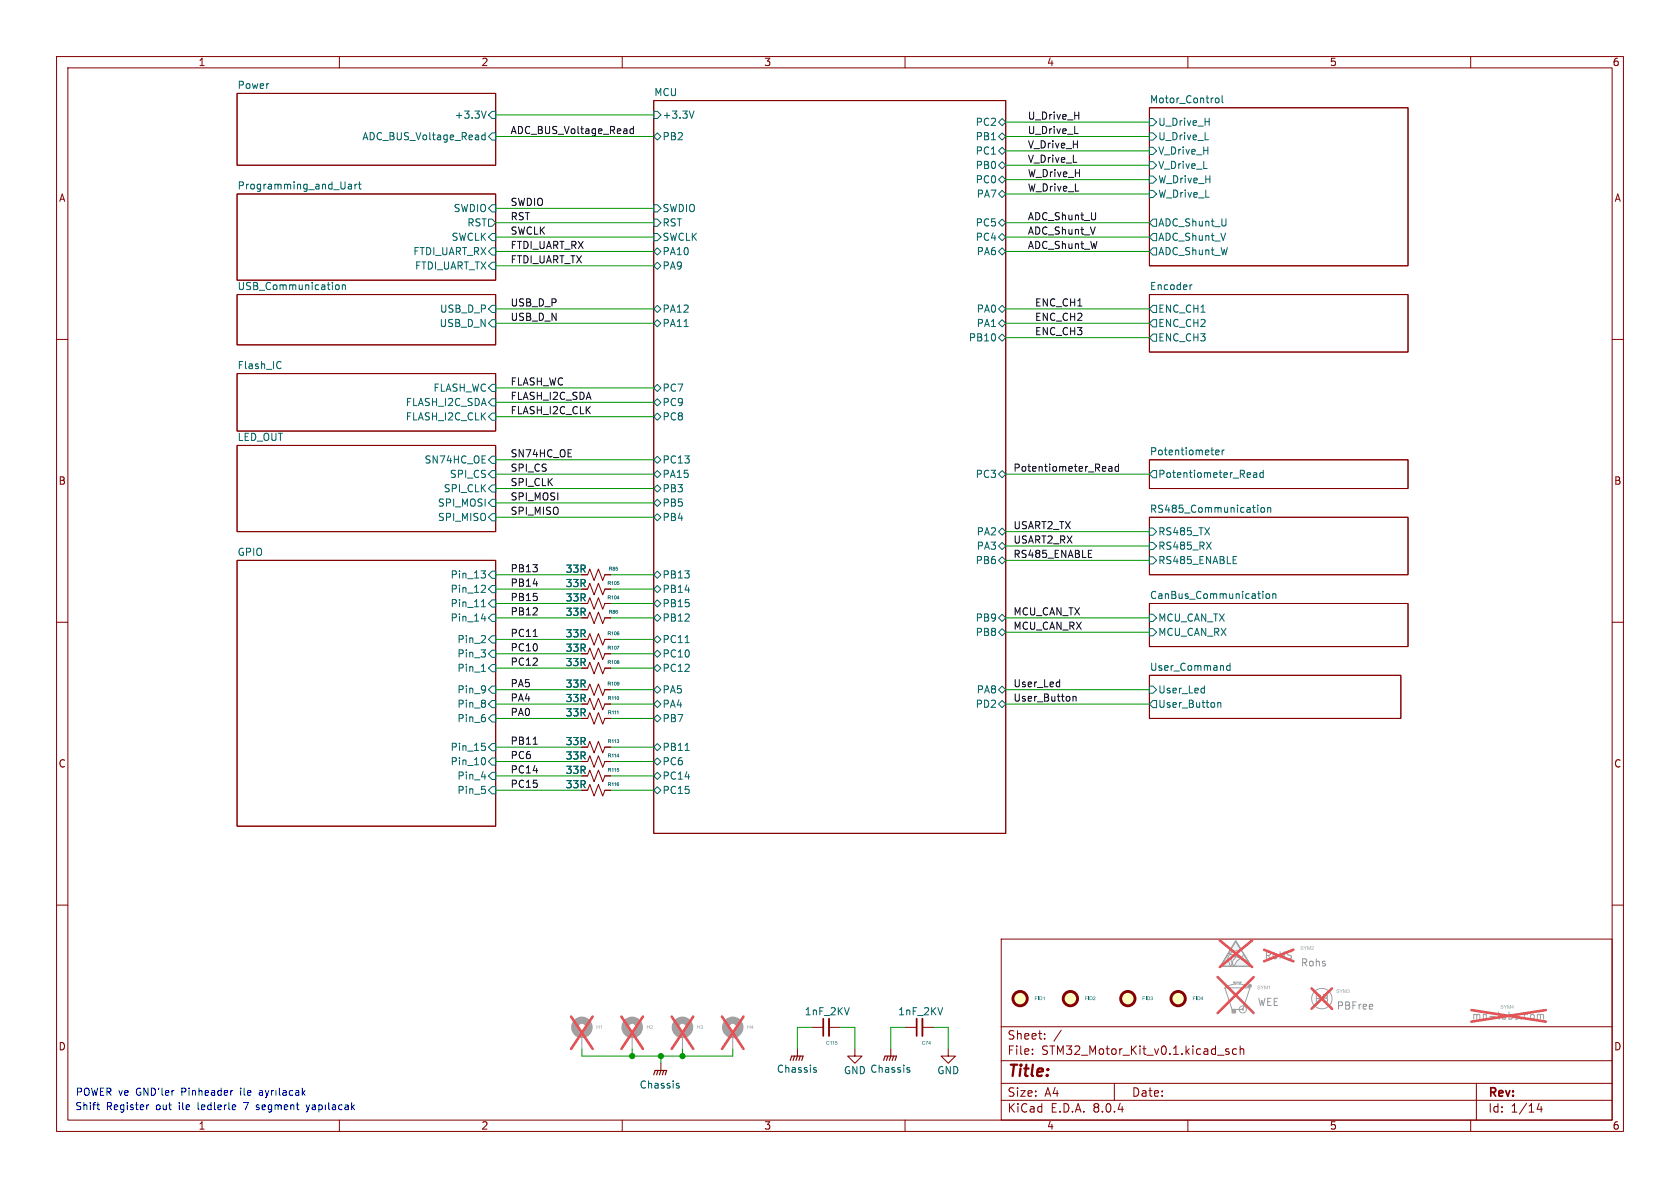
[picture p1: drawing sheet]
<svg xmlns="http://www.w3.org/2000/svg" width="297mm" height="210mm" viewBox="0 0 297 210" stroke-linecap="round" stroke-linejoin="round" font-family="sans-serif">
<g fill="none" stroke="#840000" stroke-width=".18">
<path d="M10 10h277v190h-277zM12 12h273v186h-273zM41.9 16.5h45.7v12.7h-45.7zM60 10v2M110 10v2M115.6 17.8h62.2v129.5h-62.2zM160 10v2M203.2 19.1h45.7v27.9h-45.7zM210 10v2M260 10v2M41.9 34.3h45.7v15.2h-45.7zM10 60h2"/>
<path d="M41.9 52.1h45.7v8.9h-45.7zM203.2 52.1h45.7v10.1h-45.7zM285 60h2M41.9 78.7h45.7v15.3h-45.7zM41.9 66h45.7v10.2h-45.7zM41.9 99.1h45.7v47h-45.7zM203.2 91.4h45.7v10.2h-45.7zM203.2 81.3h45.7v5.1h-45.7zM10 110h2M102.9 101.6h1l.4-1 .7 2 .8-2 .8 2 .3-1h1M203.2 119.4h44.4v7.6h-44.4zM203.2 106.7h45.7v7.6h-45.7z"/>
<path d="M285 110h2M102.9 132.1h1l.4-1 .7 2 .8-2 .8 2 .3-1h1M10 160h2M285 160h2M177 166h108v32h-108zM60 198v2M110 198v2M141 185.4v1.3M143.5 181.6h2M146.6 181.6h2M151.1 185.4v1.3h-1.2l1.2 1.3 1.3-1.3h-1.3M157.5 185.4v1.3"/>
<path d="M160 198v2M160 181.6h2.1M163.1 181.6h2M167.6 185.4v1.3h-1.2l1.2 1.3 1.3-1.3h-1.3M177 194.5h108M177 191.5h108M177 187.5h108M177 181.5h108M182.5 186.3v.1M182.5 185.5v.1M184.7 183.6v.1M184.7 182.8v.1"/>
<path d="M187.6 182.1l-1.3 2M197 191.5v3M210 198v2M217.2 185.5l-.3-.1-.2 .2v.2l.5 .2v.3h-.5M218.6 185.5l-.4-.1-.3 .3v.4l.1 .2h.6M219.2 185.5l.3-.1 .3 .1 .1 .9M219.2 184.9v1.5M260 198v2M261 191.5v6.5M272.1 195l-.4 1.1h1M272.5 195.6v1"/>
</g>
<g fill="none" stroke="#006464" stroke-width=".18">
<path d="M85.9 19.6l-.4 1.3M87 19.7h.6v1.3h-.6l-.6-.7zM115.6 19.7h.6l.6 .6-.6 .7h-.6zM122.7 19.6l-.4 1.3M214.9 17.6l.2-.3 .3 .1 .1 .2-.1 .5-.3 .1-.2-.3M216.1 16.9v1.1l.1 .2M61.6 32.6h.5v.8M62.1 32.9h-.4l-.2 .2 .2 .3h.4M62.8 32.6v.8M63.1 32.6l-.3 .2M63.4 32.6h.4M63.5 32.1v1.1l.3 .2"/>
<path d="M85.8 23.4v1.3M85.8 23.9h-.4l-.2 .2 .1 .5h.5M86.4 38.7h.6l.6 .7-.6 .6h-.6zM87 36.2h.6v1.3h-.6l-.6-.7zM87 23.5h.6v1.3h-.6l-.6-.7zM115.6 24.1l.6-.6 .6 .6-.6 .7zM115.6 38.7h.6l.6 .7-.6 .6h-.6zM115.6 36.2h.6l.6 .6-.6 .7h-.6zM176.5 29.2l.7-.6 .6 .6-.6 .6zM176.5 24.1l.7-.6 .6 .6-.6 .7zM176.5 39.4l.7-.7 .6 .7-.6 .6zM176.5 26.7l.7-.7 .6 .7-.6 .6z"/>
<path d="M176.5 21.6l.7-.6 .6 .6-.6 .6zM177.2 33.7l.6 .6-.6 .6-.7-.6zM177.2 31.1l.6 .7-.6 .6-.7-.6zM203.2 33.7h.6l.7 .6-.7 .6h-.6zM203.2 31.1h.6l.7 .7-.7 .6h-.6zM203.2 21h.6l.7 .6-.7 .6h-.6zM203.2 23.5h.6l.7 .6-.7 .7h-.6zM203.2 26h.6l.7 .7-.7 .6h-.6zM203.2 28.6h.6l.7 .6-.7 .6h-.6zM203.8 38.7h.7v1.3h-.7l-.6-.6zM213 24.7h.7M59.3 50.6l.2-.3 .4 .1 .1 .2-.1 .5-.4 .1-.2-.2"/>
<path d="M60.5 50.5l.2-.2 .3 .1 .1 .8M60.5 50.3v.9M87 41.3h.6v1.2h-.6l-.6-.6zM87 43.8h.6v1.3h-.6l-.6-.6zM87 46.4h.6v1.2h-.6l-.6-.6zM87 54h.6v1.2h-.6l-.6-.6zM87 56.5h.6v1.3h-.6l-.6-.6zM115.6 57.2l.6-.7 .6 .7-.6 .6zM115.6 47l.6-.6 .6 .6-.6 .6zM115.6 44.5l.6-.7 .6 .7-.6 .6zM115.6 41.3h.6l.6 .6-.6 .6h-.6zM116.2 54l.6 .6-.6 .6-.6-.6z"/>
<path d="M120.9 57.7h.8M176.5 59.7l.7-.6 .6 .6-.6 .6zM176.5 44.5l.7-.7 .6 .7-.6 .6zM176.5 57.2l.7-.7 .6 .7-.6 .6zM176.5 41.9l.7-.6 .6 .6-.6 .6zM177.2 54l.6 .6-.6 .6-.7-.6zM203.8 56.5h.7v1.3h-.7l-.6-.6zM203.8 54h.7v1.2h-.7l-.6-.6zM203.8 59.1h.7v1.2h-.7l-.6-.6zM203.8 43.8h.7v1.3h-.7l-.6-.6zM203.8 41.3h.7v1.2h-.7l-.6-.6zM210.7 50.3l-.3 .3"/>
<path d="M49.4 63.9l.3 .1M49.7 65l-.3 .2M87 67.9h.6v1.3h-.6l-.6-.6zM87 70.5h.6v1.3h-.6l-.6-.7zM87 73h.6v1.3h-.6l-.6-.6zM115.6 71.1l.6-.6 .6 .6-.6 .7zM115.6 73.7l.6-.7 .6 .7-.6 .6zM115.6 68.6l.6-.7 .6 .7-.6 .6zM214.9 80l.6-.1v-.3h-.4l-.2 .1 .1 .6h.5M216.1 79.6v.8M216.4 79.6l-.3 .2M87 83.2h.6v1.3h-.6l-.6-.7z"/>
<path d="M87 80.6h.6v1.3h-.6l-.6-.6zM87 88.3h.6v1.2h-.6l-.6-.6zM87 85.7h.6v1.3h-.6l-.6-.6zM87 90.8h.6v1.3h-.6l-.6-.7zM115.6 88.9l.6-.6 .6 .6-.6 .6zM115.6 86.4l.6-.7 .6 .7-.6 .6zM115.6 83.8l.6-.6 .6 .6-.6 .7zM115.6 81.3l.6-.7 .6 .7-.6 .6zM116.2 90.8l.6 .6-.6 .7-.6-.7zM176.5 99.1l.7-.7 .6 .7-.6 .6zM176.5 94l.7-.7 .6 .7-.6 .6zM176.5 96.5l.7-.6 .6 .6-.6 .7z"/>
<path d="M176.5 83.8l.7-.6 .6 .6-.6 .7zM203.2 93.3h.6l.7 .7-.7 .6h-.6zM203.2 95.9h.6l.7 .6-.7 .7h-.6zM203.2 98.4h.6l.7 .7-.7 .6h-.6zM203.8 83.2h.7v1.3h-.7l-.6-.7zM213.3 95.8l.8 1.3M214.1 95.8l-.8 1.3M218 99.6h.6M218 98.4h.6M221.6 83.6h.5l.1 .8M222.2 83.9h-.4l-.2 .2 .2 .3 .4-.1M222.3 89.3v.1"/>
<path d="M223 89.8l.3-.1 .3 .3v.3l-.3 .3-.3-.1-.1-.2zM223.3 83.6h-.3l-.3 .2 .1 .5h.5M223.3 83.1v1.3M224.1 89.8l.2-.1 .3 .1v.8M224.1 89.7v.9M85 113.6h.8M85 100.9h.8l-.4 .5M85.1 109.4h.8M85.1 118.7h.7M85.1 107.3h.7M85.2 106.3l.3-.3v1.3M85.6 101.4l.2 .2v.3l-.2 .3"/>
<path d="M85.6 103.4l.2 .3v.3l-.8 .7h.8M85.7 109v.8M85.8 112.5v.4M87 108.6h.6v1.3h-.6l-.6-.7zM87 103.5h.6v1.3h-.6l-.6-.7zM87 117.5h.6v1.2h-.6l-.6-.6zM87 114.9h.6v1.3h-.6l-.6-.6zM87 101h.6v1.2h-.6l-.6-.6zM87 106h.6v1.3h-.6l-.6-.6zM87 112.4h.6v1.3h-.6l-.6-.7zM115.6 104.1l.6-.6 .6 .6-.6 .7zM115.6 106.7l.6-.7 .6 .7-.6 .6z"/>
<path d="M115.6 115.6l.6-.7 .6 .7-.6 .6zM115.6 113l.6-.6 .6 .6-.6 .7zM115.6 118.1l.6-.6 .6 .6-.6 .6zM116.2 101l.6 .6-.6 .6-.6-.6zM116.2 108.6l.6 .6-.6 .7-.6-.7zM121.1 113.6h.7M176.5 109.2l.7-.6 .6 .6-.6 .7zM177.2 111.1l.6 .7-.6 .6-.7-.6zM203.2 108.6h.6l.7 .6-.7 .7h-.6zM203.2 111.1h.6l.7 .7-.7 .6h-.6zM217.5 117.2v1.3M217.5 117.7h-.4l-.3 .2 .2 .5h.5"/>
<path d="M223.3 104.5v.2M223.9 105h.3l.3 .2v.4l-.3 .2-.3-.1-.1-.1zM225 105.1l.2-.1h.3l.1 .8M225 105v.8M85.1 137.3h.8M85.2 131.4h.6M85.5 133.9a.79 .79 0 0 1 0 1.3M85.6 131.9l.2 .2v.3l-.2 .3M87 134h.6v1.3h-.6l-.6-.7zM87 139.1h.6v1.2h-.6l-.6-.6zM87 131.4h.6v1.3h-.6l-.6-.6zM87 121.3h.6v1.3h-.6l-.6-.7z"/>
<path d="M87 123.8h.6v1.3h-.6l-.6-.6zM87 136.5h.6v1.3h-.6l-.6-.6zM87 126.4h.6v1.2h-.6l-.6-.6zM115.6 124.5l.6-.7 .6 .7-.6 .6zM115.6 121.9l.6-.6 .6 .6-.6 .7zM115.6 127l.6-.6 .6 .6-.6 .6zM115.6 134.6l.6-.6 .6 .6-.6 .7zM115.6 139.7l.6-.6 .6 .6-.6 .6zM115.6 137.2l.6-.7 .6 .7-.6 .6zM116.2 131.4l.6 .7-.6 .6-.6-.6zM121.1 132.7h.7M176.5 124.5l.7-.7 .6 .7-.6 .6z"/>
<path d="M176.5 121.9l.7-.6 .6 .6-.6 .7zM203.2 121.3h.6l.7 .6-.7 .7h-.6zM203.8 123.8h.7v1.3h-.7l-.6-.6zM212.8 121.7h.1M212.9 121.2v1.3M212.9 122.4l-.1 .1M215.3 124.2v.8M215.3 124.3l.2-.1 .3 .1v.7M150.1 178.1l-.4 1.3M166.6 178.1l-.4 1.3M144 189.1l.3 .1 .1 .2-.2 .2h-.3M144 188.7l.3 .1"/>
<path d="M160.5 189.1l.3 .1 .1 .2-.2 .2h-.3M160.5 188.7l.3 .1"/>
</g>
<g fill="none" stroke="#a1a1a1" stroke-width="1.3">
<circle cx="102.9" cy="181.6" r="1.27"/>
<circle cx="120.6" cy="181.6" r="1.27"/>
<circle cx="129.5" cy="181.6" r="1.27"/>
</g>
<g fill="none" stroke="#a1a1a1" stroke-width=".18">
<path d="M215.3 172.7l6.3 6.4M216.5 174.6a3.9 3.9 0 0 1 4.5 0M216.5 174.6h4.5l-1.3 3.8h-1.9zM218.4 174l-.3-.4h1.4l-.4 .4M221.6 172.7l-6.3 6.4M234.8 175.1l-2.3 2.8M102.9 182.9v2.5M120.6 182.9v2.5M129.5 182.9v2.5"/>
<circle cx="219.7" cy="178.4" r=".63"/>
<circle cx="219.7" cy="178.4" r=".13"/>
<circle cx="233.7" cy="176.5" r="1.8"/>
</g>
<path d="M101 179.7l3.8 5.7M104.8 179.7l-3.8 5.7M118.7 179.7l3.9 5.7M122.6 179.7l-3.9 5.7M127.6 179.7l3.8 5.7M131.4 179.7l-3.8 5.7M215.3 172.7l6.3 6.4M221.6 172.7l-6.3 6.4M223.5 167.9l5.2 2M228.7 167.9l-5.2 2M231.9 174.7l3.6 3.6M235.5 174.7l-3.6 3.6" fill="none" stroke="#e65255" stroke-width=".46"/>
<path d="M139.7 187.5l.3-.8h2l-.3 .8M140.5 186.7l-.3 .8M141 186.7l-.3 .8M141.5 186.7l-.3 .8M156.2 187.5l.3-.8h2l-.3 .8M157 186.7l-.3 .8M157.5 186.7l-.3 .8M158 186.7l-.3 .8" fill="none" stroke="#840000" stroke-width=".2"/>
<path d="M146.6 180.1v3M163.1 180.1v3" fill="none" stroke="#840000" stroke-width=".33"/>
<path d="M145.5 180.1v3M162.1 180.1v3" fill="none" stroke="#840000" stroke-width=".3"/>
<g fill="#a1a1a1" stroke="#a1a1a1" stroke-width=".18">
<path d="M217.8 178.4h.6v.7h-.6z"/>
<circle cx="221" cy="174.2" r=".25"/>
</g>
<path d="M218.5 166.3l.9 1.4-.4 .3-.5 .1a1.49 1.49 0 0 0-1.4 1v.5l.4 1.1 .3-.2-.2-1.1 .2-.2a.31 .31 0 0 1 .5-.1 .31 .31 0 0 1-.1 .5 .92 .92 0 0 0-.2 1 .44 .44 0 0 0 .5-.5l1-.9 .4-.5 1.3 2.1h-5.4z" fill="#f0f0f0"/>
<path d="M217.2 168.5l3.4 1.4M218.4 166.4l2.8 4.4h-5.4z" fill="none" stroke="#a1a1a1" stroke-width=".25"/>
<path d="M218.5 166.3l.9 1.4-.4 .3-.5 .1a1.49 1.49 0 0 0-1.4 1v.5l.4 1.1 .3-.2-.2-1.1 .2-.2a.31 .31 0 0 1 .5-.1 .31 .31 0 0 1-.1 .5 .92 .92 0 0 0-.2 1 .44 .44 0 0 0 .5-.5l1-.9 .4-.5 1.3 2.1h-5.4zM270.7 179.4l.3-.1 .2 .3v.4l-.2 .2-.3-.1M271.8 179.4l.3-.1 .2 .2M271.8 179.3v.9M272.3 179.5l.2-.2 .3 .1 .1 .8M272.3 179.5v.7M111.8 182.9v2.5" fill="none" stroke="#a1a1a1" stroke-width=".18"/>
<path d="M109.9 179.7l3.8 5.7M113.7 179.7l-3.8 5.7M215.6 166.2l5.8 4.7M221.4 166.2l-5.8 4.7M260.1 178.6l13.2 2M273.3 178.6l-13.2 2" fill="none" stroke="#e65255" stroke-width=".46"/>
<g fill="none" stroke="#840000" stroke-width=".18">
<path d="M102.9 109.2h1l.4-1 .7 2 .8-2 .8 2 .3-1h1M102.9 113h1l.4-1 .7 2 .8-2 .8 2 .3-1h1M102.9 118.1h1l.4-1 .7 2 .8-2 .8 2 .3-1h1M102.9 104.1h1l.4-1 .7 2.1 .8-2.1 .8 2.1 .3-1.1h1M102.9 106.7h1l.4-1 .7 2 .8-2 .8 2 .3-1h1M102.9 115.6h1l.4-1 .7 2 .8-2 .8 2 .3-1h1M102.9 101.6h1M106.9 101.6h1M102.9 121.9h1l.4-1 .7 2 .8-2 .8 2 .3-1h1M102.9 139.7h1l.4-1 .7 2 .8-2 .8 2 .3-1h1M102.9 127h1l.4-1 .7 2 .8-2 .8 2 .3-1h1M102.9 124.5h1l.4-1.1 .7 2.1 .8-2.1 .8 2.1 .3-1h1"/>
<path d="M102.9 137.2h1l.4-1.1 .7 2.1 .8-2.1 .8 2.1 .3-1h1M102.9 134.6h1l.4-1 .7 2 .8-2 .8 2 .3-1h1M102.9 132.1h1M106.9 132.1h1M116.8 188v1.2"/>
</g>
<g fill="#ffffc2" stroke="#ffffc2" stroke-width=".18">
<circle cx="208.3" cy="176.5" r="1.27"/>
<circle cx="180.3" cy="176.5" r="1.27"/>
<circle cx="199.4" cy="176.5" r="1.27"/>
<circle cx="189.2" cy="176.5" r="1.27"/>
</g>
<g fill="none" stroke="#840000" stroke-width=".51">
<circle cx="180.3" cy="176.5" r="1.27"/>
<circle cx="189.2" cy="176.5" r="1.27"/>
<circle cx="199.4" cy="176.5" r="1.27"/>
<circle cx="208.3" cy="176.5" r="1.27"/>
</g>
<path d="M115.6 190l.2-.8h2.1l-.3 .8M116.3 189.2l-.2 .8M116.8 189.2l-.2 .8M117.3 189.2l-.2 .8" fill="none" stroke="#840000" stroke-width=".2"/>
<path d="M119.7 191.9l.3 .1 .1 .2-.2 .1h-.2M119.7 191.5l.3 .1" fill="none" stroke="#006464" stroke-width=".18"/>
<circle cx="111.8" cy="181.6" r="1.27" fill="none" stroke="#a1a1a1" stroke-width="1.3"/>
<g fill="none" stroke="#0f0f0f" stroke-width=".18">
<path d="M112 22.3v1.3M112 22.8h-.4l-.2 .2 .1 .6h.5M190 23.6h.6M192.4 98.5h.6M192.4 97.3h.6M196 82.5h.5l.1 .8M196.6 82.8h-.4l-.2 .2 .2 .3 .4-.1M197.7 82.5h-.3l-.3 .2 .2 .5h.4M197.7 82v1.3M94.3 112.5h.7M94.3 131.6h.7M187.2 120.6h.1"/>
<path d="M187.3 120.1v1.3M187.3 121.3l-.1 .1M189.7 123.1v.8M189.7 123.2l.2-.1 .3 .1v.7"/>
</g>
<g fill="none" stroke="#0000c2" stroke-width=".18">
<path d="M17.1 195.3h.5M17.3 196l.3 .2M26.3 195.3l-.4 .3M41.2 192.8h-.3M43.1 194.9h.8M45.3 196.1l.4 .1M45.3 195.6l.4 .1M45.7 195.3l-.4 .2M45.9 192.8h.5v.8M46.4 193.1h-.4l-.2 .2 .2 .3h.4M46.9 192.8l.3 .8M47.2 193.6l-.3 .4"/>
<path d="M47.5 192.8l-.3 .8M48 192.8v.8M48.4 192.8l-.4 .2M48.8 192.8v.8M49.4 192.4v1l.2 .2M50 192.8h.5l.1 .8M50.6 193.1h-.4l-.2 .2 .2 .3h.4M51.7 192.8h-.3l-.3 .2 .2 .6h.4M52.3 192.8h.5v.8M52.8 193.1h-.4l-.2 .2 .2 .3h.4M53.4 192.4v1.2M53.6 193.1l.3 .5"/>
<path d="M53.9 192.8l-.5 .5M54.1 195.3l.3 .9M54.4 196.2l-.3 .4M54.7 195.3l-.3 .9M55.2 195.4h.5l.1 .8M55.8 195.6l-.5 .1-.1 .2 .1 .3 .5-.1M56.4 195.4l.3-.1 .3 .3-.1 .5h-.5M56.4 195.3v1.3M57.5 195.3v.9M58.1 194.9v1.1l.2 .2M58.8 195.4h.5v.8M59.3 195.6l-.4 .1-.2 .2 .2 .3 .4-.1"/>
<path d="M60.5 195.4l-.4-.1-.2 .3 .1 .5h.5M61 195.4h.5l.1 .8M61.6 195.6l-.5 .1-.1 .2 .1 .3 .5-.1M62.2 194.9v1.3M62.3 195.7l.4 .5M62.7 195.3l-.5 .5"/>
</g>
<g fill="none" stroke="#009600" stroke-width=".18">
<path d="M87.6 36.8h28M87.6 24.1h28M87.6 20.3h28M87.6 39.4h28M177.8 24.1h25.4M177.8 21.6h25.4M177.8 26.7h25.4M177.8 39.4h25.4M177.8 34.3h25.4M177.8 31.8h25.4M177.8 29.2h25.4M87.6 41.9h28"/>
<path d="M87.6 54.6h28M87.6 44.5h28M87.6 57.2h28M87.6 47h28M177.8 41.9h25.4M177.8 54.6h25.4M177.8 44.5h25.4M177.8 57.2h25.4M177.8 59.7h25.4M87.6 68.6h28M87.6 73.7h28M87.6 71.1h28"/>
<path d="M87.6 83.8h28M87.6 81.3h28M87.6 86.4h28M87.6 88.9h28M87.6 91.4h28M177.8 96.5h25.4M177.8 83.8h25.4M177.8 94h25.4M177.8 99.1h25.4M87.6 101.6h15.3M87.6 118.1h15.3M87.6 115.6h15.3"/>
<path d="M87.6 113h15.3M87.6 106.7h15.3M87.6 109.2h15.3M87.6 104.1h15.3M107.9 101.6h7.7M107.9 118.1h7.7M107.9 115.6h7.7M107.9 113h7.7M107.9 106.7h7.7M107.9 109.2h7.7M107.9 104.1h7.7M177.8 109.2h25.4"/>
<path d="M177.8 111.8h25.4M87.6 121.9h15.3M87.6 124.5h15.3M87.6 127h15.3M87.6 132.1h15.3M87.6 137.2h15.3M87.6 139.7h15.3M87.6 134.6h15.3M107.9 121.9h7.7M107.9 124.5h7.7M107.9 127h7.7M107.9 132.1h7.7"/>
<path d="M107.9 137.2h7.7M107.9 139.7h7.7M107.9 134.6h7.7M177.8 121.9h25.4M177.8 124.5h25.4M102.9 185.4v1.3h26.6v-1.3M111.8 185.4v1.3M116.8 186.7v1.3M120.6 185.4v1.3M143.5 181.6h-2.5v3.8M148.6 181.6h2.5v3.8M160 181.6h-2.5v3.8"/>
<path d="M165.1 181.6h2.5v3.8"/>
</g>
<g fill="#009600" stroke="#009600" stroke-width=".18">
<circle cx="120.6" cy="186.7" r=".46"/>
<circle cx="116.8" cy="186.7" r=".46"/>
<circle cx="111.8" cy="186.7" r=".46"/>
</g>
<text font-size="2.8" fill="#840000" x="178" y="190.9">Title:</text>
<g font-size="2.1" fill="#840000">
<text x="178" y="184">Sheet:</text>
<text x="178" y="186.7">File:</text>
<text x="184.1" y="186.7">STM32_Motor_Kit_v0.1.kicad_sch</text>
<text x="178" y="196.9">KiCad</text>
<text x="178" y="194.1">Size:</text>
<text x="184.7" y="194.1">A4</text>
<text x="185.7" y="196.9">E.D.A.</text>
<text x="193.3" y="196.9">8.0.4</text>
<text x="200" y="194.1">Date:</text>
<text x="263" y="194.3">Rev:</text>
<text x="263" y="196.9">Id:</text>
<text x="267.1" y="196.9">1/14</text>
</g>
<g font-size="1.8" fill="#840000">
<text x="35" y="11.9">1</text>
<text x="85" y="11.9">2</text>
<text x="135" y="11.9">3</text>
<text x="185" y="11.9">4</text>
<text x="235" y="11.9">5</text>
<text x="285" y="11.9">6</text>
<text x="10.3" y="35.9">A</text>
<text x="285.3" y="35.9">A</text>
<text x="10.3" y="85.9">B</text>
<text x="285.3" y="85.9">B</text>
<text x="10.3" y="135.9">C</text>
<text x="285.3" y="135.9">C</text>
<text x="10.3" y="185.9">D</text>
<text x="285.3" y="185.9">D</text>
<text x="35" y="199.9">1</text>
<text x="85" y="199.9">2</text>
<text x="135" y="199.9">3</text>
<text x="185" y="199.9">4</text>
<text x="235" y="199.9">5</text>
<text x="285" y="199.9">6</text>
</g>
<g font-size="1.8" fill="#006464">
<text x="41.9" y="15.8">Power</text>
<text x="115.6" y="17.1">MCU</text>
<text x="80.3" y="21.2">+3.3V</text>
<text x="117" y="21.2">+3.3V</text>
<text x="172.4" y="22.5">PC2</text>
<text x="203.2" y="18.3">Motor_Control</text>
<text x="204.7" y="22.5">U_Drive_H</text>
<text x="64" y="25">ADC_BUS_Voltage_Read</text>
<text x="117" y="25">PB2</text>
<text x="172.4" y="25">PB1</text>
<text x="172.4" y="27.5">PC1</text>
<text x="204.7" y="25">U_Drive_L</text>
<text x="204.7" y="27.5">V_Drive_H</text>
<text x="41.9" y="33.6">Programming_and_Uart</text>
<text x="172.4" y="30.1">PB0</text>
<text x="172.4" y="32.6">PC0</text>
<text x="172.6" y="35.2">PA7</text>
<text x="204.7" y="35.2">W_Drive_L</text>
<text x="204.7" y="32.6">W_Drive_H</text>
<text x="204.7" y="30.1">V_Drive_L</text>
<text x="80.1" y="37.7">SWDIO</text>
<text x="82.5" y="40.2">RST</text>
<text x="117" y="40.2">RST</text>
<text x="117" y="37.7">SWDIO</text>
<text x="172.4" y="40.2">PC5</text>
<text x="204.7" y="40.2">ADC_Shunt_U</text>
<text x="73" y="45.3">FTDI_UART_RX</text>
<text x="73.3" y="47.9">FTDI_UART_TX</text>
<text x="79.7" y="42.8">SWCLK</text>
<text x="117" y="47.9">PA9</text>
<text x="117" y="45.3">PA10</text>
<text x="117" y="42.8">SWCLK</text>
<text x="172.4" y="42.8">PC4</text>
<text x="172.6" y="45.3">PA6</text>
<text x="204.7" y="45.3">ADC_Shunt_W</text>
<text x="204.7" y="42.8">ADC_Shunt_V</text>
<text x="41.9" y="51.4">USB_Communication</text>
<text x="203.2" y="51.4">Encoder</text>
<text x="77.6" y="58">USB_D_N</text>
<text x="77.7" y="55.5">USB_D_P</text>
<text x="117" y="58">PA11</text>
<text x="117" y="55.5">PA12</text>
<text x="172.6" y="58">PA1</text>
<text x="172.6" y="55.5">PA0</text>
<text x="204.7" y="58">ENC_CH2</text>
<text x="204.7" y="55.5">ENC_CH1</text>
<text x="41.9" y="65.3">Flash_IC</text>
<text x="171.2" y="60.6">PB10</text>
<text x="204.7" y="60.6">ENC_CH3</text>
<text x="71.6" y="72">FLASH_I2C_SDA</text>
<text x="76.5" y="69.4">FLASH_WC</text>
<text x="117" y="72">PC9</text>
<text x="117" y="69.4">PC7</text>
<text x="71.6" y="74.5">FLASH_I2C_CLK</text>
<text x="117" y="74.5">PC8</text>
<text x="41.9" y="78">LED_OUT</text>
<text x="75" y="82.1">SN74HC_OE</text>
<text x="117" y="82.1">PC13</text>
<text x="203.2" y="80.6">Potentiometer</text>
<text x="77.3" y="89.8">SPI_MOSI</text>
<text x="78.3" y="87.2">SPI_CLK</text>
<text x="79.4" y="84.7">SPI_CS</text>
<text x="117" y="89.8">PB5</text>
<text x="117" y="87.2">PB3</text>
<text x="117" y="84.7">PA15</text>
<text x="172.4" y="84.7">PC3</text>
<text x="204.7" y="84.7">Potentiometer_Read</text>
<text x="77.3" y="92.3">SPI_MISO</text>
<text x="117" y="92.3">PB4</text>
<text x="172.6" y="94.8">PA2</text>
<text x="203.2" y="90.7">RS485_Communication</text>
<text x="204.7" y="94.8">RS485_TX</text>
<text x="41.9" y="98.3">GPIO</text>
<text x="99.9" y="101.4">33R</text>
<text x="172.4" y="99.9">PB6</text>
<text x="172.6" y="97.4">PA3</text>
<text x="204.7" y="97.4">RS485_RX</text>
<text x="204.7" y="99.9">RS485_ENABLE</text>
<text x="79.6" y="105">Pin_12</text>
<text x="79.6" y="102.5">Pin_13</text>
<text x="79.6" y="107.5">Pin_11</text>
<text x="99.9" y="104">33R</text>
<text x="99.9" y="106.5">33R</text>
<text x="117" y="105">PB14</text>
<text x="117" y="102.5">PB13</text>
<text x="117" y="107.5">PB15</text>
<text x="203.2" y="106">CanBus_Communication</text>
<text x="79.6" y="110.1">Pin_14</text>
<text x="80.8" y="113.9">Pin_2</text>
<text x="99.9" y="109.1">33R</text>
<text x="99.9" y="112.9">33R</text>
<text x="117" y="110.1">PB12</text>
<text x="117" y="113.9">PC11</text>
<text x="172.4" y="110.1">PB9</text>
<text x="172.4" y="112.6">PB8</text>
<text x="204.7" y="110.1">MCU_CAN_TX</text>
<text x="204.7" y="112.6">MCU_CAN_RX</text>
<text x="80.8" y="119">Pin_1</text>
<text x="80.8" y="116.4">Pin_3</text>
<text x="99.9" y="118">33R</text>
<text x="99.9" y="115.4">33R</text>
<text x="117" y="116.4">PC10</text>
<text x="117" y="119">PC12</text>
<text x="203.2" y="118.7">User_Command</text>
<text x="80.8" y="122.8">Pin_9</text>
<text x="80.8" y="125.3">Pin_8</text>
<text x="99.9" y="121.8">33R</text>
<text x="99.9" y="124.3">33R</text>
<text x="117" y="125.3">PA4</text>
<text x="117" y="122.8">PA5</text>
<text x="172.4" y="125.3">PD2</text>
<text x="172.6" y="122.8">PA8</text>
<text x="204.7" y="122.8">User_Led</text>
<text x="204.7" y="125.3">User_Button</text>
<text x="80.8" y="127.9">Pin_6</text>
<text x="99.9" y="131.9">33R</text>
<text x="99.9" y="126.8">33R</text>
<text x="117" y="127.9">PB7</text>
<text x="79.6" y="135.5">Pin_10</text>
<text x="79.6" y="132.9">Pin_15</text>
<text x="99.9" y="137">33R</text>
<text x="99.9" y="134.5">33R</text>
<text x="117" y="132.9">PB11</text>
<text x="117" y="135.5">PC6</text>
<text x="80.8" y="140.6">Pin_5</text>
<text x="80.8" y="138">Pin_4</text>
<text x="99.9" y="139.5">33R</text>
<text x="117" y="140.6">PC15</text>
<text x="117" y="138">PC14</text>
<text x="142.2" y="179.7">1nF_2KV</text>
<text x="158.7" y="179.7">1nF_2KV</text>
<text x="137.2" y="189.8">Chassis</text>
<text x="149.1" y="190.1">GND Chassis</text>
<text x="165.6" y="190.1">GND</text>
<text x="113" y="192.6">Chassis</text>
</g>
<g font-size="1.8" fill="#0f0f0f">
<text x="90.2" y="23.8">ADC_BUS_Voltage_Read</text>
<text x="181.6" y="23.8">U_Drive_L</text>
<text x="181.6" y="21.2">U_Drive_H</text>
<text x="181.6" y="26.3">V_Drive_H</text>
<text x="181.6" y="28.9">V_Drive_L</text>
<text x="181.6" y="31.4">W_Drive_H</text>
<text x="181.6" y="33.9">W_Drive_L</text>
<text x="90.2" y="36.5">SWDIO</text>
<text x="90.2" y="39">RST</text>
<text x="90.2" y="41.6">SWCLK</text>
<text x="181.6" y="41.6">ADC_Shunt_V</text>
<text x="181.6" y="39">ADC_Shunt_U</text>
<text x="90.2" y="46.6">FTDI_UART_TX</text>
<text x="90.2" y="44.1">FTDI_UART_RX</text>
<text x="181.6" y="44.1">ADC_Shunt_W</text>
<text x="90.2" y="56.8">USB_D_N</text>
<text x="90.2" y="54.3">USB_D_P</text>
<text x="182.9" y="56.8">ENC_CH2</text>
<text x="182.9" y="54.3">ENC_CH1</text>
<text x="182.9" y="59.3">ENC_CH3</text>
<text x="90.2" y="68.2">FLASH_WC</text>
<text x="90.2" y="70.8">FLASH_I2C_SDA</text>
<text x="90.2" y="73.3">FLASH_I2C_CLK</text>
<text x="90.2" y="80.9">SN74HC_OE</text>
<text x="90.2" y="83.5">SPI_CS</text>
<text x="179.1" y="83.5">Potentiometer_Read</text>
<text x="90.2" y="86">SPI_CLK</text>
<text x="90.2" y="88.6">SPI_MOSI</text>
<text x="90.2" y="91.1">SPI_MISO</text>
<text x="179.1" y="93.6">USART2_TX</text>
<text x="90.2" y="101.3">PB13</text>
<text x="179.1" y="96.2">USART2_RX</text>
<text x="179.1" y="98.7">RS485_ENABLE</text>
<text x="90.2" y="106.3">PB15</text>
<text x="90.2" y="103.8">PB14</text>
<text x="90.2" y="108.9">PB12</text>
<text x="90.2" y="112.7">PC11</text>
<text x="179.1" y="111.4">MCU_CAN_RX</text>
<text x="179.1" y="108.9">MCU_CAN_TX</text>
<text x="90.2" y="117.8">PC12</text>
<text x="90.2" y="115.2">PC10</text>
<text x="90.2" y="124.1">PA4</text>
<text x="90.2" y="121.6">PA5</text>
<text x="179.1" y="124.1">User_Button</text>
<text x="179.1" y="121.6">User_Led</text>
<text x="90.2" y="126.7">PA0</text>
<text x="90.2" y="131.7">PB11</text>
<text x="90.2" y="134.3">PC6</text>
<text x="90.2" y="136.8">PC14</text>
<text x="90.2" y="139.4">PC15</text>
</g>
<g font-size="1.8" fill="#a1a1a1">
<text x="223.5" y="169.8">RoHS</text>
<text x="232.3" y="177.4">PB</text>
<text x="260.1" y="180.5">mn-labs.com</text>
</g>
<g font-size="1.8" fill="#989898">
<text x="229.9" y="171">Rohs</text>
<text x="222.3" y="178">WEE</text>
<text x="236.2" y="178.7">PBFree</text>
</g>
<g font-size="1.8" fill="#0000c2">
<text x="13.2" y="196.4">Shift</text>
<text x="13.3" y="193.9">POWER ve</text>
<text x="18.8" y="196.4">Register</text>
<text x="24.2" y="193.9">GND'ler</text>
<text x="27.7" y="196.4">out</text>
<text x="31.9" y="196.4">ile</text>
<text x="32.4" y="193.9">Pinheader</text>
<text x="35.4" y="196.4">ledlerle</text>
<text x="43" y="193.9">ile</text>
<text x="43.8" y="196.4">7</text>
<text x="46.2" y="196.4">segment</text>
</g>
<g font-size=".9" fill="#006464">
<text x="107.6" y="101.1">R85</text>
<text x="107.4" y="103.6">R105</text>
<text x="107.4" y="106.2">R104</text>
<text x="107.4" y="112.5">R106</text>
<text x="107.6" y="108.7">R86</text>
<text x="107.4" y="117.6">R108</text>
<text x="107.4" y="115.1">R107</text>
<text x="107.4" y="121.4">R109</text>
<text x="107.4" y="123.9">R110</text>
<text x="107.4" y="131.6">R113</text>
<text x="107.5" y="126.5">R111</text>
<text x="107.4" y="136.6">R115</text>
<text x="107.4" y="134.1">R114</text>
<text x="107.4" y="139.2">R116</text>
<text x="182.9" y="177">FID1</text>
<text x="191.8" y="177">FID2</text>
<text x="201.9" y="177">FID3</text>
<text x="210.8" y="177">FID4</text>
<text x="146" y="184.9">C115</text>
<text x="163" y="184.9">C74</text>
</g>
<g font-size=".9" fill="#989898">
<text x="229.9" y="168.1">SYM2</text>
<text x="222.2" y="175.1">SYM1</text>
<text x="236.2" y="175.8">SYM3</text>
<text x="265.2" y="178.6">SYM4</text>
<text x="105.4" y="182.1">H1</text>
<text x="114.3" y="182.1">H2</text>
<text x="123.2" y="182.1">H3</text>
<text x="132.1" y="182.1">H4</text>
</g>
</svg>
